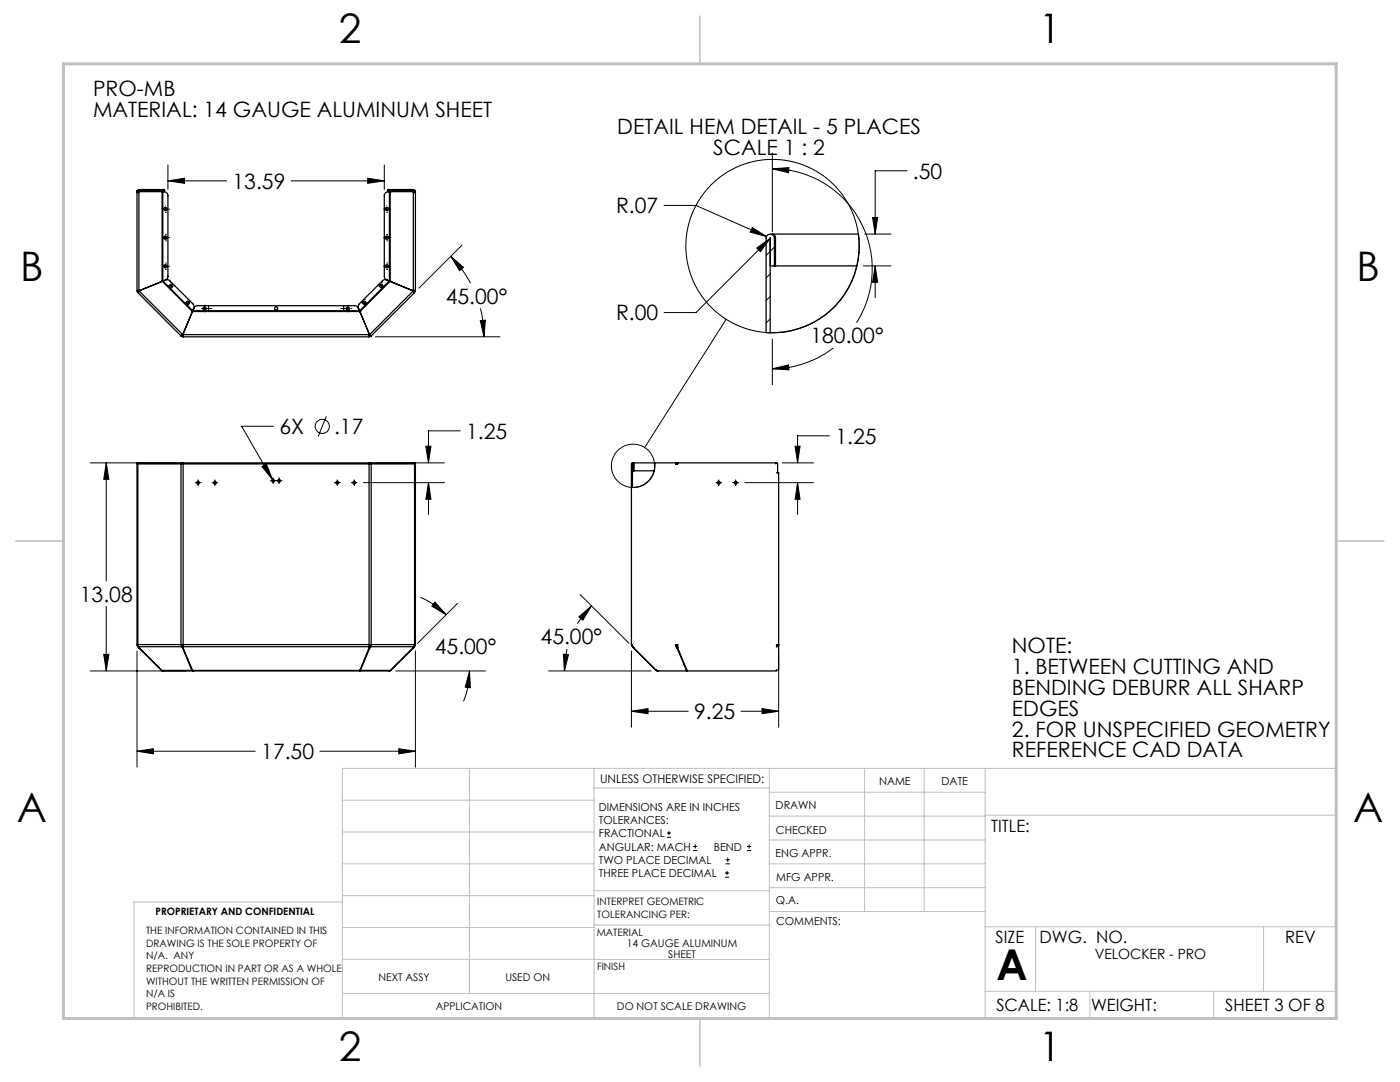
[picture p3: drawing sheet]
<svg xmlns="http://www.w3.org/2000/svg" width="279mm" height="216mm" viewBox="0 0 279 216" stroke-linecap="round" stroke-linejoin="round" font-family="sans-serif">
<g fill="none" stroke="#000" stroke-width=".2">
<path d="M33.5 36.1l3.3-.5v1zM33.5 32.9v4.9M33.5 36.1h11.7M58.1 36.1h18.6M73.4 35.6l3.3 .5-3.3 .5zM76.7 32.9v4.9M154.1 33.7l3.3-.3v1.1zM154.1 33.7a19.9 19.9 0 0 1 16.8 30.7M154.1 30.5v15.7M181 34.1h-6.3v12.6M32.4 53.1h.1M32.4 41.7h.1"/>
<path d="M32.4 47.4h.1M32.7 53.1h.6M32.7 41.7h.6M32.7 47.4h.6M33 52.5h.1M33 53.8h.1M33 42.4h.1M33 46.8h.1M33 48h.1M33 41.1h.1M33 41.4v.7M33 47.1v.6"/>
<path d="M33 52.8v.6M33.5 57h.1M33.7 53.1h.1M33.7 41.7h.1M33.7 47.4h.1M33.8 57h.6M34.1 56.4h.1M34.1 57.7h.1M34.1 56.7v.7M34.7 57h.1M37.5 59.8h.1M72.7 59.8h.1"/>
<path d="M75.5 57h.1M75.8 57h.6M76.1 56.4h.1M76.1 57.7h.1M76.1 56.7v.7M76.6 47.4h.1M76.6 41.7h.1M76.6 53.1h.1M76.7 57h.1M76.9 53.1h.6M76.9 41.7h.6M76.9 47.4h.6"/>
<path d="M77.2 46.8h.1M77.2 48h.1M77.2 42.4h.1M77.2 52.5h.1M77.2 53.8h.1M77.2 41.1h.1M77.2 41.4v.7M77.2 47.1v.6M77.2 52.8v.6M77.8 47.4h.1M77.8 41.7h.1M77.8 53.1h.1"/>
<path d="M90 51.2l2.5 2.1-.8 .7zM90 51.2a24.7 24.7 0 0 1 3.9 5.3M92.2 48.9l-8.6 8.6M132.5 41h6.4l14.1 6.2M150.1 45.4l2.9 1.8-3.3-.9zM151 49.5l2.7-2-1.9 2.7zM153.7 54.6l-.8 .9M153.7 59.2l-.8 .8M153.7 47.5l-14.8 14.9h-6.4M154.6 49.3l-1.7 1.7M172.3 53.1h5.5M172.6 46.7h5.2"/>
<path d="M174.1 43.4h1.1l-.5 3.3zM174.7 53.1l.5 3.2h-1.1zM174.7 53.1v6.3M36.9 60.4h.1M37.2 60.4h.6M37.5 61.1h.1M37.5 60.1v.6M38.1 60.4h.1M40.2 61.6h.1M40.5 61.6h1.7M40.8 60.9h.1M40.8 62.2h.1"/>
<path d="M40.8 61.2v.7M41.5 61.6h.1M41.6 61v1.2M68 61.6h1.7M68.6 61v1.2M68.8 61.6h.1M69.4 60.9h.1M69.4 62.2h.1M69.4 61.2v.7M70 61.6h.1M72.1 60.4h.1M72.4 60.4h.6"/>
<path d="M72.7 61.1h.1M72.7 60.1v.6M73.3 60.4h.1M74.9 67.2h24.9M95.8 64l1.1-.1-.3 3.3zM95.9 61.6a22.6 22.6 0 0 1 .7 5.6M144.9 63.7l-16.2 25.6M153.7 63.6l-.8 .9M154.1 73.6l3.3-.8v1zM154.1 67.7v9.1M166.3 69.4a20.3 20.3 0 0 1-12.2 4.2M18 92.4h17.3"/>
<path d="M21.2 92.4l.5 3.2h-1zM21.2 92.4v23.5M38.9 96.3h1.2M39.5 95.7v1.2M42.3 96.3h1.2M42.9 95.7v1.2M52.3 93.1l.9-.5 1.2 3.1zM53.9 95.9h2.4M54.5 95.3v1.2M54.6 85.1h-6.4l6.2 10.6M55.7 95.3v1.2M65.1 83.1l-1.6 4"/>
<path d="M66.7 96.3h1.2M67.3 95.7v1.2M70.1 96.3h1.2M70.7 95.7v1.2M72.5 96.3h16.2M74.9 92.4h13.8M85 89h1l-.5 3.4zM85.5 96.3l.5 3.3h-1zM85.5 96.3v6.4M91.9 86h-6.4v6.4M126.2 94.3l-.2 .2M142.9 96.3h1.1"/>
<path d="M143.4 95.7v1.2M146.2 96.3h1.2M146.8 95.7v1.2M148.7 96.3h13.6M156.1 92.4h6.2M158.7 89h1l-.5 3.4zM159.2 96.3l.5 3.3h-1zM159.2 96.3v6.4M165.5 87h-6.3v5.4M83.9 119.2a15.4 15.4 0 0 1 5.1 3.5M115.8 118.6l9.8 9.8M18 133.9h19.2"/>
<path d="M20.7 130.6h1l-.5 3.3zM21.2 121v12.9M27.3 129.9v23.2M79 133.9h17.9M82.9 129.9v23.2M86.8 120.2l2.2 2.5-2.8-1.7zM91.3 120.4l-8 8M93.7 133.9l.2 3.3-1-.1zM93.7 133.9a15.7 15.7 0 0 1-1.2 6M109.5 133.9h20.4M112.4 130.5l1.1 .1-.9 3.3zM113.2 129.5l-.4 2.2-.2 2.2"/>
<path d="M115.5 123.1l2.5-2.2-1.7 2.9zM118 120.9a16.9 16.9 0 0 0-2.7 3.6M126 129.9v15.2M155.4 129.9v15.2M27.3 149.9l3.3-.5v1zM27.3 149.9h23.6M63.9 149.9h19M79.6 149.4l3.3 .5-3.3 .5zM126 141.9l3.3-.5v1zM126 141.9h11.3M147.9 141.9h7.5M152.1 141.4l3.3 .5-3.3 .5z"/>
<path d="M133.1 167.1h.8M133.1 166.2h.8M133.5 165.8v.9M138.3 169.7h.8M138.3 168.9h.8M138.7 168.5v.8M144.7 175h.8M144.7 174.2h.8M144.8 172.4h.9M144.8 171.6h.9M145.1 173.8v.8M145.2 171.1v.9"/>
<path d="M149.1 169.7h.8M149.1 168.9h.8M149.5 168.5v.8"/>
<circle cx="154.2" cy="49.1" r="17.3"/>
<circle cx="64.3" cy="85.1" r="1.42"/>
<circle cx="126.3" cy="93" r="4.3"/>
</g>
<g fill="none" stroke="#c0c0c0" stroke-width=".2">
<path d="M68.3 159.7h50.3M93.7 153.3v44.9M118.6 153.3v49.9M118.6 157.2h34.9M153.5 153.3v49.9M153.5 158.1h43.1M172.5 153.3v28.6M184.4 153.3v28.6M196.6 153.3v49.9M68.3 180h-41.6v23.2h240v-49.9h-198.4v49.9M68.3 178.7h50.3M68.3 172.4h50.3"/>
<path d="M68.3 166h50.3M118.6 177.7h35M153.5 167.6h43.1M153.5 162.8h43.1M153.5 172.4h43.1M153.5 177.1h43.1M196.6 162.7h70.1M68.3 198.2h85.2M68.3 191.4l85.2 .1M68.3 185.1h50.3M118.6 184.6h35M153.6 181.9h43"/>
<path d="M196.6 197.8h70.1M196.6 184.9h70.1M206.7 184.9v12.9M217.5 197.8v5.4M242.2 197.8v5.4M252.2 184.9v12.9"/>
</g>
<path d="M139.7 3.2v9.5M3.1 107.9h9.6M266.7 107.9h9.5M139.7 203.2v9.6" fill="none" stroke="#c0c0c0" stroke-width=".3"/>
<path d="M12.7 12.7h254v190.5h-254z" fill="none" stroke="#c0c0c0" stroke-width=".6"/>
<path d="M27.3 149.9l3.3-.5v1zM79.6 149.4l3.3 .5-3.3 .5zM93.7 133.9l.2 3.3-1-.1zM86.8 120.2l2.2 2.5-2.8-1.7zM20.7 130.6h1l-.5 3.3zM21.2 92.4l.5 3.2h-1zM85 89h1l-.5 3.4zM85.5 96.3l.5 3.3h-1zM52.3 93.1l2.1 2.6-1.2-3.1zM126 141.9l3.3-.5v1zM152.1 141.4l3.3 .5-3.3 .5zM115.5 123.1l2.5-2.2-1.7 2.9zM112.4 130.5l1.1 .1-.9 3.3zM158.7 89h1l-.5 3.4zM159.2 96.3l.5 3.3h-1zM73.4 35.6l3.3 .5-3.3 .5zM33.5 36.1l3.3-.5v1zM95.8 64l1.1-.1-.3 3.3zM90 51.2l2.5 2.1-.8 .7zM150.1 45.4l-.4 .9 3.3 .9zM151 49.5l.8 .7 1.9-2.7zM154.1 33.7l3.3-.3v1.1zM154.1 73.6l3.3-.8v1zM174.7 53.1l.5 3.2h-1.1zM174.1 43.4h1.1l-.5 3.3z" fill="#000"/>
<g fill="none" stroke="#000" stroke-width=".25">
<path d="M27.3 38.2v-.2h.2v.2M27.3 38.2v19.8M27.3 38.4h.2M27.3 38.2h.2M27.5 38.4h.2v19.6M27.5 38.2h.2M27.5 38.2v.2M27.7 38.2h4.6M27.7 38.2v.2M27.7 37.8l-.3 .2M27.7 38l-.2 .2M27.7 37.8v.2"/>
<path d="M27.7 38h.2M27.7 37.8h.2M27.8 38l-.1 .2M27.9 37.8h.8M27.9 38h.8M27.9 37.8v.2M28.7 37.8h.4M28.7 38h.4M28.7 37.8v.2M29.1 38h3.5M29.1 37.8h3.5M29.1 37.8v.2"/>
<path d="M32.3 38.3h.1M32.3 38.3h.2M32.3 38.2v17.9M32.5 38l-.2 .2M32.5 38.3a.85 .85 0 0 1 1 .8v16a.7 .7 0 0 1-.4 .7l-.6 .3M32.5 38.3v17.8M32.6 37.8h.2v.2h-.2M32.6 37.8v.2M77.6 37.8h-.2v.2h.2M77.6 38h3.5M77.6 37.8h3.5M77.6 37.8v.2"/>
<path d="M77.7 38l.2 .2M77.7 38.3h.2M77.7 38.3a.85 .85 0 0 0-1 .8v16.1l.3 .5 .7 .4M77.7 38.3v17.8M77.9 38.3h.1M77.9 38.2h4.7M77.9 38.2v18l4.4 1.8M81.1 37.8h.4M81.1 38h.4M81.1 37.8v.2M81.5 37.8h.8M81.5 38h.8"/>
<path d="M81.5 37.8v.2M82.3 38h.2M82.3 37.8v.2M82.3 37.8h.2M82.4 38l.2 .2M82.5 38l.2 .2M82.5 37.8l.3 .2M82.5 37.8v.2M82.6 38.2h.1M82.6 38.2v.2M82.7 38.4h-.2v19.6M82.7 38.2v-.2h.2v.2"/>
<path d="M82.7 38.4h.2M82.7 38.2h.2M82.7 38.2v.2M82.9 38.2v19.8M27.3 58h.4M27.3 58l.2 .4M27.5 58l.2 .2M27.5 58.4l8.6 8.6M27.7 58h.2M27.8 58.1l-.3 .3M27.8 58.1l8.6 8.6M27.9 58l-.1 .1"/>
<path d="M32.3 56.1h.1M32.3 56.1l-4.4 1.9M32.4 56.1l-4.5 1.9M32.4 56.1l6 6.1M32.5 56.1h-.2M32.5 56.1h-.1M32.5 56.1l.6-.2a.66 .66 0 0 1 .8 .2l4.7 4.7 .1 .4-.2 .8M32.5 56.1l6 5.9M77.7 56.1h.2M77.7 56.1l-.5-.2a.66 .66 0 0 0-.9 .2l-4.6 4.5-.2 .4v.5M77.7 56.1l-5.9 5.9M77.9 56.1h.1"/>
<path d="M77.9 56.1l4.4 1.9M77.9 56.1l-6.1 6.1M82.3 58l.1 .1M82.3 58h.2M82.4 58.1l.3 .3M82.4 58.1l-8.6 8.6M82.5 58h.4M82.7 58l-.1 .2M82.7 58.4l-8.6 8.6M82.9 58l-.2 .4M153.7 47.5h.1M153.7 47.5v18.9"/>
<path d="M153.7 53.1h17.3M154 46.7a.64 .64 0 0 1 .8 .8v5.6M154.2 46.7h17.1a17.3 17.3 0 0 1-18.4 19.7M154.6 53.1v-5.6a.83 .83 0 0 0-.9-.8 .83 .83 0 0 0-.8 .8v18.9M36.1 67l.4 .2M36.3 66.9l.2 .1M36.4 66.7l-.3 .3M36.5 66.8v.4M36.5 66.8h37.2M36.5 67.2h37.2M38.4 62.2h.1M38.4 62.2l-2 4.5"/>
<path d="M38.4 62.2l-1.9 4.6M38.4 62.2h33.4M38.5 62l-.1 .2M38.5 62h33.3v.2M38.5 62l.3-.7 .5-.3h31.6l.5 .3 .4 .7M71.8 62v.2M71.8 62.2h.1M71.8 62.2l1.9 4.6M71.8 62.2l2 4.5M73.7 66.8v.4M73.8 66.7l.3 .3M73.9 66.9l-.2 .1"/>
<path d="M74.1 67l-.4 .2M152.9 66.4h.1M27.5 92.4h-.2v36.2M27.5 92.6h8.6M27.5 92.6v36M27.6 92.4l-.3 .1 .2 .1M36.1 92.6h.4M36.1 92.6l.1-.2 .2 .2M36.1 92.6v36M36.3 92.4h-8.7l-.1 .2M36.3 92.6h.1M36.5 92.6v-.2h37.2v.2"/>
<path d="M36.5 92.6v36M36.5 92.6h37.2M73.7 92.6h.4M73.7 92.6v36M73.8 92.6l.1-.2 .2 .2M73.9 92.6h.1M73.9 92.4h8.7l.1 .2M74.1 92.6h8.6M74.1 92.6v36M82.6 92.4l.3 .2h-.2M82.7 92.4h.2v36.2M82.7 92.6v36"/>
<path d="M126.2 92.6h.1M126.2 92.6v4.7M126.2 93.9h4.4M126.3 92.4l.2 .2v1.3M126.3 92.4h8.7M126.4 93.9v-1.3a.21 .21 0 0 0-.2-.2 .21 .21 0 0 0-.2 .2v36M130.6 92.4a4.4 4.4 0 0 1-4.6 4.9M135 92.6h.1M135.1 92.6a.15 .15 0 0 0-.1-.2 .15 .15 0 0 0-.2 .2h.5v-.2h19.8l.1 .1v1.8M154.8 92.4v.2M155 94.3h.2M155.2 94.3h.2v39.2l-.5 .2"/>
<path d="M27.3 128.6h.2M27.3 128.6l.2 .4M27.5 128.6l.1 .4M27.5 128.6h8.6M27.5 129l.2 .3M27.6 129h-.1M27.6 129h8.7M27.6 129l4.7 4.8M27.7 129.3l4.5 4.4M27.8 129.3h-.1M32.2 133.8l.3 .1h45.2l.3-.1M32.2 133.7v.1"/>
<path d="M32.3 133.8l.2 .1M32.3 133.8h6M36.1 128.6h.4M36.1 128.6l.2 .4M36.3 128.6l.1 .3M36.3 129l.1 .3M36.4 128.9l-.1 .1M36.4 128.9l.1 .3M36.4 129.3l1.9 4.4M36.5 129.2l-.1 .1M36.5 129.2h.1M36.5 128.6v.4"/>
<path d="M36.5 129h37.2M36.5 128.6h37.2M36.5 129l1.9 4.7M38.3 133.8l.2 .1M38.3 133.7v.1M38.3 133.6v.1M38.4 133.7l-.1 .1M38.4 133.8l.1 .1M38.4 133.8h33.4M38.4 133.7v.1M38.5 133.9h.1M71.8 133.8v.1"/>
<path d="M71.8 133.7v.1M71.9 133.6v.2M71.9 133.8l-.1 .1M71.9 133.8h6M71.9 133.7v.1M73.7 128.6v.4M73.7 128.6h.4M73.7 129l-1.9 4.7M73.7 129.2l.1 .1M73.7 129.2h.1M73.8 129.3l-1.9 4.4M73.9 128.9l.1 .1"/>
<path d="M73.9 128.9l-.2 .3M73.9 128.6v.3M74 129h8.6M74 129l-.2 .3M74.1 128.6l-.1 .4M74.1 128.6h8.6M77.9 133.8l-.2 .1M78 133.7v.1M82.4 129.3l-4.5 4.5M82.4 129.3h.1M82.5 129.3l-4.5 4.4M82.6 129l-.2 .3"/>
<path d="M82.6 129h.1M82.7 128.6l-.1 .4M82.7 128.6h.2M82.7 129l-.2 .3M82.9 128.6l-.2 .4M126 128.6h.2l.3 .7 4.5 4.4M126 128.6l.2 .4 4.7 4.8M126.5 129.3h-.1M130.9 133.8l.3 .1M130.9 133.7h.1M131 133.8l.2 .1M131 133.7v.1"/>
<path d="M131 133.7l-.1 .1M131.2 133.9h.1M135 128.6l.2 .6M135.1 129.3l-.2-.3a.24 .24 0 0 1 0-.3 .24 .24 0 0 1 .3 0 .24 .24 0 0 1 .1 .3v.3l1.8 4.4M135.1 129.3l1.9 4.4M135.2 129.2l-.1 .1M135.2 129.2h.1M137 133.8l.1 .1M137 133.7v.1M137.1 133.6l-.1 .1M137.1 133.7l-.1 .1M137.1 133.8l.1 .1"/>
<path d="M137.1 133.7v.1M137.1 133.8v.1M154.9 133.8v.1h-23.7M154.9 133.7v.1M155.2 128.6v.2l-.2 .1M155.2 128.7h.2M155.4 128.6a.27 .27 0 0 0-.4 .1 .27 .27 0 0 0 .1 .3l.3-.2"/>
<circle cx="33" cy="53.1" r=".31"/>
<circle cx="33" cy="41.7" r=".32"/>
<circle cx="33" cy="47.4" r=".32"/>
<circle cx="34.1" cy="57" r=".32"/>
<circle cx="76.1" cy="57.1" r=".32"/>
<circle cx="77.2" cy="53.1" r=".32"/>
<circle cx="77.2" cy="47.4" r=".33"/>
<circle cx="77.2" cy="41.7" r=".33"/>
<circle cx="37.5" cy="60.4" r=".33"/>
<circle cx="40.8" cy="61.6" r=".32"/>
<circle cx="55.1" cy="61.6" r=".32"/>
<circle cx="69.4" cy="61.6" r=".32"/>
<circle cx="72.7" cy="60.4" r=".33"/>
<circle cx="39.5" cy="96.3" r=".27"/>
<circle cx="42.9" cy="96.3" r=".28"/>
<circle cx="54.5" cy="95.9" r=".28"/>
<circle cx="55.7" cy="95.9" r=".28"/>
<circle cx="67.3" cy="96.3" r=".28"/>
<circle cx="70.7" cy="96.3" r=".27"/>
<circle cx="143.4" cy="96.3" r=".28"/>
<circle cx="146.8" cy="96.3" r=".27"/>
</g>
<text font-size="8.5" x="198.9" y="195.5">A</text>
<g font-size="8.1">
<text x="67.6" y="8.5">2</text>
<text x="207.3" y="8.5">1</text>
<text x="4" y="56.2">B</text>
<text x="270.7" y="56.2">B</text>
<text x="3.3" y="164.1">A</text>
<text x="270" y="164.1">A</text>
<text x="67.6" y="211.7">2</text>
<text x="207.3" y="211.7">1</text>
</g>
<g font-size="4.2">
<text x="18.6" y="19.3">PRO-MB</text>
<text x="18.6" y="23.4">MATERIAL: 14 GAUGE ALUMINUM SHEET</text>
<text x="123.2" y="26.8">DETAIL HEM DETAIL - 5 PLACES</text>
<text x="142.4" y="31">SCALE 1 : 2</text>
<text x="182.2" y="35.7">.50</text>
<text x="46.4" y="37.7">13.59</text>
<text x="123" y="42.6">R.07</text>
<text x="89" y="60.6">45.00°</text>
<text x="123" y="63.9">R.00</text>
<text x="161.7" y="68.5">180.00°</text>
<text x="55.8" y="86.6">6X</text>
<text x="66.7" y="86.6">.17</text>
<text x="93" y="87.6">1.25</text>
<text x="166.7" y="88.5">1.25</text>
<text x="15.9" y="120">13.08</text>
<text x="86.8" y="130.4">45.00°</text>
<text x="107.9" y="128.6">45.00°</text>
<text x="202" y="130.3">NOTE:</text>
<text x="202" y="134.4">1. BETWEEN CUTTING AND</text>
<text x="138.5" y="143.5">9.25</text>
<text x="202" y="138.6">BENDING DEBURR ALL SHARP</text>
<text x="202" y="142.8">EDGES</text>
<text x="202" y="147">2. FOR UNSPECIFIED GEOMETRY</text>
<text x="52.1" y="151.5">17.50</text>
<text x="202" y="151.1">REFERENCE CAD DATA</text>
</g>
<g font-size="3.4">
<text x="197.8" y="166">TITLE:</text>
<text x="198.7" y="188.1">SIZE</text>
<text x="207.5" y="188.1">DWG. NO.</text>
<text x="256.5" y="188.2">REV</text>
<text x="198.8" y="201.7">SCALE: 1:8</text>
<text x="217.7" y="201.8">WEIGHT:</text>
<text x="244.5" y="201.7">SHEET 3 OF 8</text>
</g>
<text font-size="2.8" x="218.5" y="191.3">VELOCKER - PRO</text>
<text font-size="2.4" x="119.8" y="156.2">UNLESS OTHERWISE SPECIFIED:</text>
<g font-size="2.2">
<text x="119.5" y="161.8">DIMENSIONS ARE IN INCHES</text>
<text x="154.8" y="161.4">DRAWN</text>
<text x="175.4" y="156.6">NAME</text>
<text x="187.9" y="156.7">DATE</text>
<text x="119.5" y="164.4">TOLERANCES:</text>
<text x="119.5" y="167.1">FRACTIONAL</text>
<text x="154.9" y="166.3">CHECKED</text>
<text x="119.5" y="169.7">ANGULAR: MACH</text>
<text x="119.5" y="172.4">TWO PLACE DECIMAL</text>
<text x="142.5" y="169.7">BEND</text>
<text x="154.8" y="171">ENG APPR.</text>
<text x="119.5" y="175">THREE PLACE DECIMAL</text>
<text x="154.9" y="175.7">MFG APPR.</text>
<text x="154.9" y="180.4">Q.A.</text>
<text x="154.9" y="184.6">COMMENTS:</text>
</g>
<g font-size="2.1">
<text x="125.1" y="189">14 GAUGE ALUMINUM</text>
<text x="133.4" y="191.1">SHEET</text>
<text x="75.5" y="195.7">NEXT ASSY</text>
<text x="100.9" y="195.7">USED ON</text>
<text x="86.9" y="201.5">APPLICATION</text>
<text x="123.1" y="201.6">DO NOT SCALE DRAWING</text>
</g>
<g font-size="2">
<text x="31" y="182.6">PROPRIETARY AND CONFIDENTIAL</text>
<text x="119.2" y="180.6">INTERPRET GEOMETRIC</text>
<text x="119.2" y="183.1">TOLERANCING PER:</text>
<text x="29.2" y="186.4">THE INFORMATION CONTAINED IN THIS</text>
<text x="29.2" y="188.9">DRAWING IS THE SOLE PROPERTY OF</text>
<text x="29.2" y="191.4">N/A. ANY</text>
<text x="119.1" y="186.7">MATERIAL</text>
<text x="29.2" y="193.9">REPRODUCTION IN PART OR AS A WHOLE</text>
<text x="29.2" y="196.5">WITHOUT THE WRITTEN PERMISSION OF</text>
<text x="119.1" y="193.5">FINISH</text>
<text x="29.2" y="199">N/A IS</text>
<text x="29.2" y="201.5">PROHIBITED.</text>
</g>
</svg>
